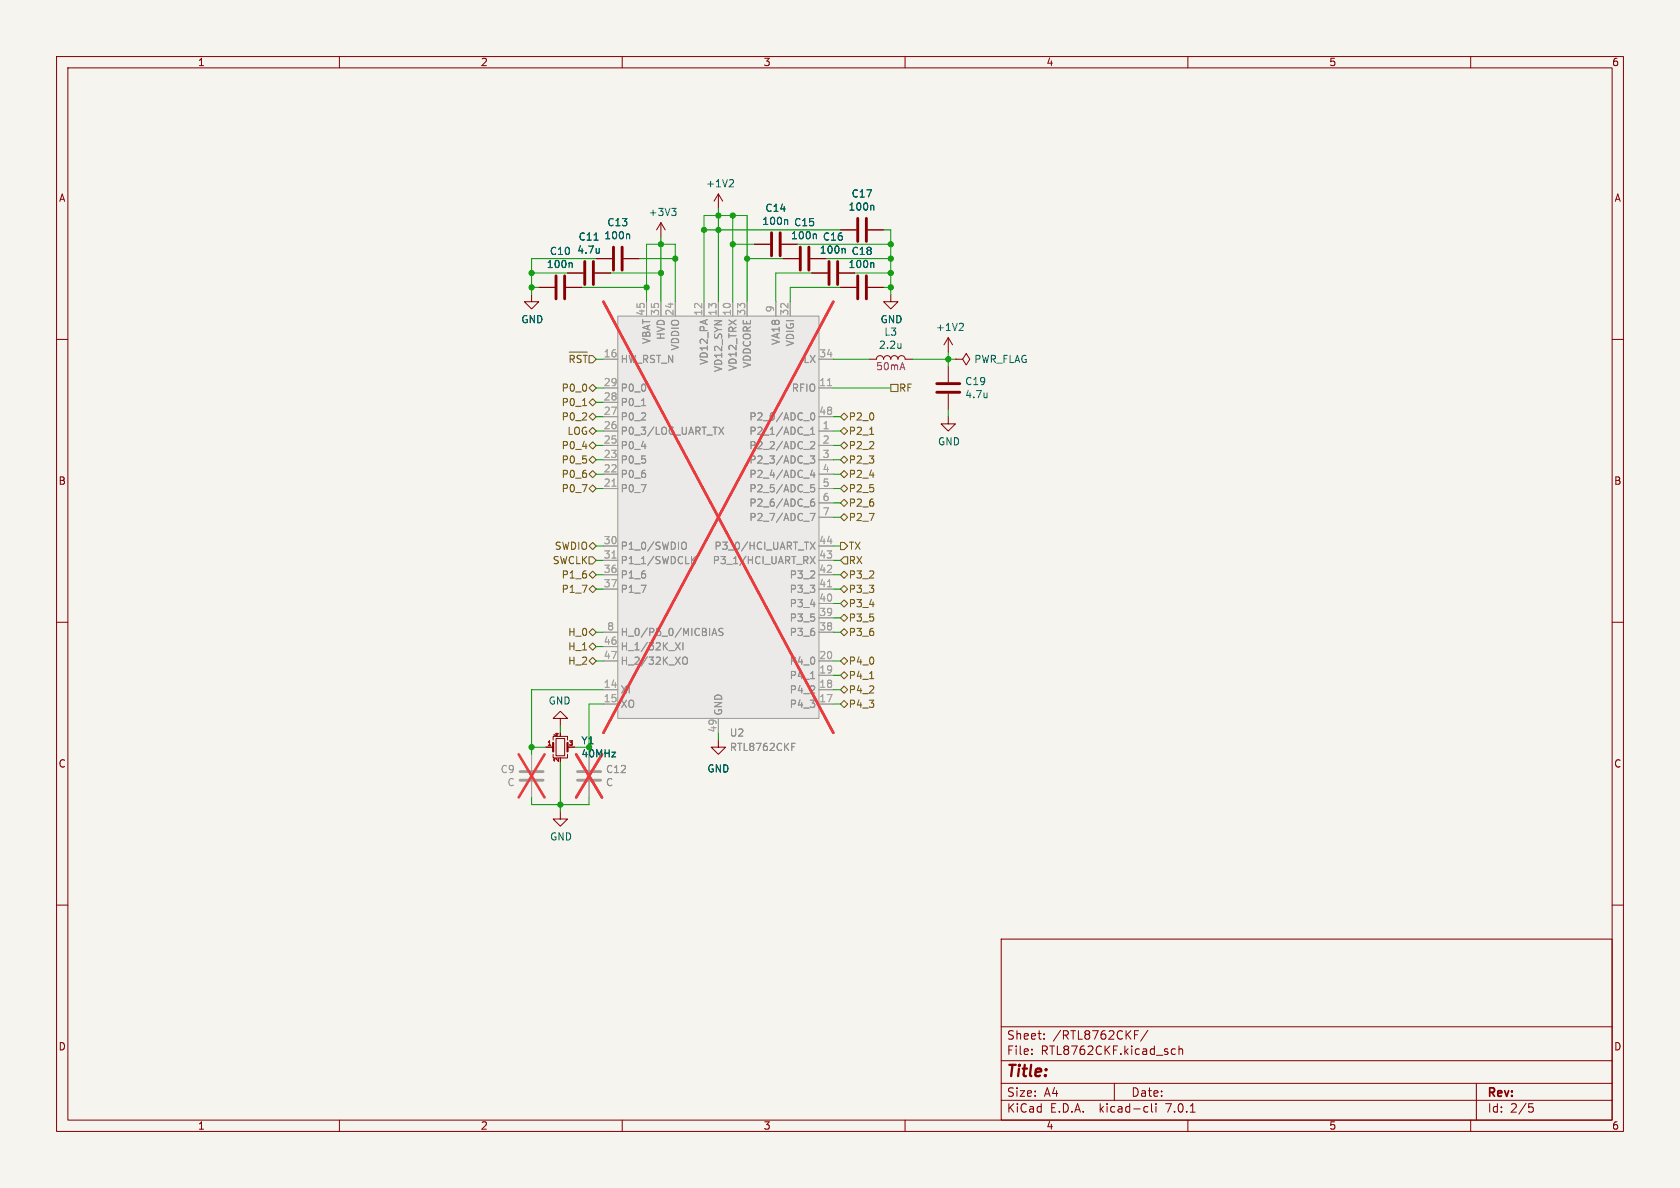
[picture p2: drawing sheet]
<svg xmlns="http://www.w3.org/2000/svg" width="297mm" height="210mm" viewBox="0 0 297 210" stroke-linecap="round" stroke-linejoin="round" font-family="sans-serif">
<path d="M0 0h297v210h-297z" fill="#f5f4ef" stroke="#f5f4ef" stroke-width=".18"/>
<g fill="none" stroke="#840000" stroke-width=".18">
<path d="M10 10h277v190h-277zM12 12h273v186h-273zM60 10v2M110 10v2M160 10v2M210 10v2M260 10v2M116.8 39.4l-.7 1.2M116.8 39.4v2.5M116.8 39.4l.8 1.2M127 34.3l-.8 1.3M127 34.3v2.5"/>
<path d="M127 34.3l.8 1.3M10 60h2M94 52.1v1.2h1.2l-1.2 1.3-1.3-1.3h1.3M95.2 50.8h2.8M100.1 50.8h2.8M100.3 48.3h2.8M105.2 48.3h2.7M105.4 45.7h2.8M110.2 45.7h2.8M133.3 43.2h2.8M138.2 43.2h2.8M138.4 45.7h2.8"/>
<path d="M143.3 45.7h2.7M143.5 48.3h2.8M148.3 48.3h2.8M148.6 40.6h2.8M148.6 50.8h2.8M153.4 40.6h2.8M153.4 50.8h2.8M157.5 52.1v1.2h1.2l-1.2 1.3-1.3-1.3h1.3M167.6 59.7v2.5M167.6 59.7l-.7 1.3M167.6 59.7l.8 1.3M285 60h2"/>
<path d="M153.7 63.5h1.2a.64 .64 0 0 1 .7-.6 .64 .64 0 0 1 .6 .6 .64 .64 0 0 1 .6-.6 .64 .64 0 0 1 .7 .6 .64 .64 0 0 1 .6-.6 .64 .64 0 0 1 .6 .6 .64 .64 0 0 1 .7-.6 .64 .64 0 0 1 .6 .6h1.3M167.6 73.7v1.2h1.3l-1.3 1.3-1.2-1.3h1.2M167.6 64.8v2.8M167.6 69.6v2.8M168.9 63.5h1.3l.6-1 .6 1-.6 1-.6-1M168.9 63.5h.1M10 110h2M285 110h2M96.5 132.1h1.3M97.8 133.4v.6h2.5v-.6M97.8 130.8v-.6h2.5v.6M98.3 130.6h1.5v3h-1.5z"/>
<path d="M99.1 127h1.2l-1.2-1.3-1.3 1.3h1.3v1.3M100.3 132.1h1.3M127 130.8v1.3h1.3l-1.3 1.3-1.3-1.3h1.3M10 160h2M99.1 143.5v1.3h1.2l-1.2 1.3-1.3-1.3h1.3M285 160h2M177 166h108v32h-108zM60 198v2M110 198v2M160 198v2M177 194.5h108M177 191.5h108"/>
<path d="M177 187.5h108M177 181.5h108M182.4 186.3v.1M182.4 185.5v.1M184.6 183.6v.1M184.6 182.8v.1M197 191.5v3M200.6 182.9h.5M200.6 182.2h.7M202.5 195.6l.4 .1M202.9 196.5l-.4 .1M202.9 182.1l-1.3 2"/>
<path d="M203.6 195.1v1.3l.2 .2M204.4 195.1v.1M204.4 195.6v1M207.2 186.3h.6M207.2 185.5h.6M208.4 185.5l.2-.1 .4 .1 .1 .9M208.4 184.9v1.5M210 198v2M210.4 196.6h.9M260 198v2M261 191.5v6.5M270.3 195.1h.7"/>
<path d="M270.4 195.7h.4l.3 .3-.2 .5-.5 .1"/>
</g>
<path d="M109.2 55.9h35.6v71.1h-35.6z" fill="#ebeae8" stroke="#ebeae8" stroke-width=".18"/>
<g fill="none" stroke="#9c9b98" stroke-width=".18">
<path d="M109.2 55.9h35.6v71.1h-35.6zM114.3 53.3v2.6M116.8 53.3v2.6M119.4 53.3v2.6M124.5 53.3v2.6M127 53.3v2.6M129.5 53.3v2.6M132.1 53.3v2.6M137.2 53.3v2.6M139.7 53.3v2.6M106.7 76.2h2.5M106.7 68.6h2.5"/>
<path d="M106.7 63.5h2.5M106.7 78.7h2.5M106.7 73.7h2.5M106.7 71.1h2.5M144.8 76.2h2.5M144.8 68.6h2.5M144.8 63.5h2.5M144.8 78.7h2.5M144.8 73.7h2.5M106.7 86.4h2.5M106.7 83.8h2.5M106.7 81.3h2.5"/>
<path d="M106.7 96.5h2.5M106.7 99.1h2.5M144.8 86.4h2.5M144.8 83.8h2.5M144.8 81.3h2.5M144.8 96.5h2.5M144.8 99.1h2.5M144.8 88.9h2.5M144.8 91.4h2.5M106.7 116.8h2.5M106.7 101.6h2.5M106.7 104.1h2.5"/>
<path d="M106.7 111.8h2.5M106.7 114.3h2.5M144.8 119.4h2.5M144.8 116.8h2.5M144.8 101.6h2.5M144.8 104.1h2.5M144.8 111.8h2.5M144.8 109.2h2.5M144.8 106.7h2.5M94 133.4v2.7M94 138.2v2.8M104.1 133.4v2.7"/>
<path d="M104.1 138.2v2.8M106.7 121.9h2.5M106.7 124.5h2.5M127 127v2.5M144.8 121.9h2.5M144.8 124.5h2.5"/>
</g>
<g fill="none" stroke="#939391" stroke-width=".18">
<path d="M113.4 71.7h.7M127.1 75.5l.8 1.3M127.9 75.5l-.8 1.3M142.1 76.9h1M143.3 76.8h.7M143.3 75.9l.4-.4v1.3M143.3 78.2l.5-.1 .2 .3-.8 .9h.8M143.4 73.1l.2-.1a.68 .68 0 0 1 .4 .6 .68 .68 0 0 1-.4 .6l-.2-.1-.1-.3zM120.8 95.8a.43 .43 0 0 1 .5 .5v.4a.43 .43 0 0 1-.5 .4M122.4 98.9l.6 .7M123 98.4l-.8 .7M143.2 80.6h.8l-.4 .5 .4 .1v.5l-.2 .2-.6-.2"/>
<path d="M143.2 98.4l.9 1.2M143.2 95.8l.9 1.3M143.2 90.8h.9l-.6 1.2M143.6 83.1l-.3 .9h.8M143.9 88.2l-.4 .1a.86 .86 0 0 0 0 1.2l.5-.1v-.5l-.2-.2-.4 .1-.1 .1M143.9 83.6v.8M144 85.7h-.6l-.1 .6 .2-.1h.4l.1 .2v.4l-.2 .1-.5-.1M144.1 98.4l-.9 1.2M144.1 95.8l-.9 1.3M119.4 113.6l.9 1.3M120.3 113.6l-.9 1.3M120.7 116.6a.42 .42 0 0 1 .4-.5 .42 .42 0 0 1 .4 .5v.4a.42 .42 0 0 1-.4 .4 .42 .42 0 0 1-.4-.4"/>
<path d="M120.7 113.6v1.3M125.9 112.3l.4-1.2 .4 1.2M126 112h.6M127.8 111.1h-.5l-.2 .1v.4l.6 .2 .1 .3-.2 .2h-.5M143.3 120h.7M140 132h.4M140 131.4h.6"/>
</g>
<path d="M146.3 68.2h.7M108.2 86h.7M108.2 98.7h.7M146.3 103.7h.7" fill="none" stroke="#a5a4a2" stroke-width=".18"/>
<path d="M106.7 53.3l40.6 76.2M147.3 53.3l-40.6 76.2M91.7 133.4l4.6 7.6M96.3 133.4l-4.6 7.6M101.9 133.4l4.5 7.6M106.4 133.4l-4.5 7.6" fill="none" stroke="#eb3a3d" stroke-width=".46"/>
<g fill="none" stroke="#840000" stroke-width=".51">
<path d="M151.6 38.6v4.1M153.2 38.6v4.1M98.3 48.8v4M99.8 48.8v4M103.4 46.2v4.1M104.9 46.2v4.1M108.5 43.7v4.1M110 43.7v4.1M136.4 41.1v4.1M137.9 41.1v4.1M141.5 43.7v4.1M143 43.7v4.1"/>
<path d="M146.6 46.2v4.1M148.1 46.2v4.1M151.6 48.8v4M153.2 48.8v4M165.6 69.3h4.1M165.6 67.8h4.1"/>
</g>
<path d="M118.7 36.8h.8l-.4 .5M119.3 37.3l.2 .3v.3l-.2 .2M129.4 31.8l.3 .2-.1 .3-.7 .7h.8M139.1 38.8l.1 .2v.7M154.3 36.3l.2 .2v.6M101 46.5l.1 .1v.7M111.1 41.4l.2 .2v.6M144.1 41.4l.2 .2v.6M149.2 43.9l.2 .2v.7M154.3 46.5l.2 .1v.7M170.1 57.2l.2 .2v.3l-.8 .7h.8" fill="none" stroke="#006464" stroke-width=".18"/>
<path d="M91.9 137.9h4.1M91.9 136.4h4.1M102.1 137.9h4.1M102.1 136.4h4.1" fill="none" stroke="#9c9b98" stroke-width=".51"/>
<path d="M97.8 131.3v1.5M100.3 131.3v1.5" fill="none" stroke="#840000" stroke-width=".38"/>
<g fill="none" stroke="#725600" stroke-width=".18">
<path d="M100.6 62.2h3.2M101.5 63.1l-.2-.3h-.5v1.3M102.7 62.9l-.4-.1-.3 .3M103 71.7h.7M103.1 62.8h.7M103.5 62.8v1.3M104.1 73.7l.7-.7 .6 .7-.6 .6zM104.1 78.7l.7-.6 .6 .6-.6 .7zM104.1 68.6l.7-.7 .6 .7-.6 .6zM104.1 76.2l.7-.6 .6 .6-.6 .6zM104.1 62.9h.7l.6 .6-.6 .6h-.7zM104.1 71.1l.7-.6 .6 .6-.6 .7z"/>
<path d="M148.6 73.7l.6-.7 .7 .7-.7 .6zM148.6 78.7l.6-.6 .7 .6-.7 .7zM148.6 76.2l.6-.6 .7 .6-.7 .6zM153.7 76.8h.8M157.5 67.9h1.2v1.3h-1.2zM104.1 86.4l.7-.7 .6 .7-.6 .6zM104.1 81.3l.7-.7 .6 .7-.6 .6zM104.1 83.8l.7-.6 .6 .6-.6 .7zM104.1 98.4h.7l.6 .7-.6 .6h-.7zM104.1 96.5l.7-.6 .6 .6-.6 .7zM148.6 95.9h.6l.7 .6-.7 .7h-.6zM148.6 83.8l.6-.6 .7 .6-.7 .7z"/>
<path d="M148.6 81.3l.6-.7 .7 .7-.7 .6zM148.6 91.4l.6-.6 .7 .6-.7 .7zM148.6 86.4l.6-.7 .7 .7-.7 .6zM149.2 88.3l.7 .6-.7 .6-.6-.6zM149.2 98.4h.7v1.3h-.7l-.6-.6zM104.1 104.1l.7-.6 .6 .6-.6 .7zM104.1 111.8l.7-.7 .6 .7-.6 .6zM104.1 114.3l.7-.6 .6 .6-.6 .6zM104.1 116.8l.7-.6 .6 .6-.6 .7zM104.8 101l.6 .6-.6 .6-.7-.6zM148.6 104.1l.6-.6 .7 .6-.7 .7zM148.6 119.4l.6-.7 .7 .7-.7 .6z"/>
<path d="M148.6 116.8l.6-.6 .7 .6-.7 .7zM148.6 111.8l.6-.7 .7 .7-.7 .6zM148.6 109.2l.6-.6 .7 .6-.7 .7zM148.6 101.6l.6-.6 .7 .6-.7 .6zM148.6 106.7l.6-.7 .7 .7-.7 .6zM153.7 120h.8M148.6 124.5l.6-.7 .7 .7-.7 .6zM149.2 121.3l.7 .6-.7 .7-.6-.7z"/>
</g>
<g fill="none" stroke="#009600" stroke-width=".18">
<path d="M127 36.8v16.5M129.5 38.1v15.2M94 50.8h1.2M94 48.3h6.3M102.9 50.8h11.4M105.4 45.7h-11.4v6.4M107.9 48.3h8.9M113 45.7h6.4M114.3 53.3v-10.1h5.1v10.1M116.8 41.9v11.4M124.5 53.3v-15.2h7.6v15.2M124.5 40.6h24.1"/>
<path d="M129.5 43.2h3.8M132.1 45.7h6.3M141 43.2h16.5M143.5 48.3h-6.3v5M146 45.7h11.5M148.6 50.8h-8.9v2.5M151.1 48.3h6.4M156.2 50.8h1.3M156.2 40.6h1.3v11.5M105.4 63.5h1.3M105.4 68.6h1.3M105.4 73.7h1.3"/>
<path d="M105.4 71.1h1.3M105.4 76.2h1.3M105.4 78.7h1.3M147.3 63.5h6.4M147.3 68.6h10.2M147.3 73.7h1.3M147.3 76.2h1.3M147.3 78.7h1.3M161.3 63.5h7.6M167.6 62.2v2.6M167.6 72.4v1.3M105.4 99.1h1.3"/>
<path d="M105.4 96.5h1.3M105.4 81.3h1.3M105.4 83.8h1.3M105.4 86.4h1.3M147.3 99.1h1.3M147.3 96.5h1.3M147.3 81.3h1.3M147.3 83.8h1.3M147.3 86.4h1.3M147.3 88.9h1.3M147.3 91.4h1.3M105.4 101.6h1.3"/>
<path d="M105.4 111.8h1.3M105.4 104.1h1.3M105.4 116.8h1.3M105.4 114.3h1.3M147.3 101.6h1.3M147.3 109.2h1.3M147.3 111.8h1.3M147.3 106.7h1.3M147.3 104.1h1.3M147.3 116.8h1.3M147.3 119.4h1.3M94 132.1h2.5"/>
<path d="M99.1 128.3v1.2M99.1 134.6v8.9M101.6 132.1h2.5M106.7 121.9h-12.7v11.5M106.7 124.5h-2.6v8.9M127 129.5v1.3M147.3 121.9h1.3M147.3 124.5h1.3M94 141v1.2h10.1v-1.2"/>
</g>
<g fill="#009600" stroke="#009600" stroke-width=".18">
<circle cx="132.1" cy="45.7" r=".46"/>
<circle cx="127" cy="38.1" r=".46"/>
<circle cx="119.4" cy="45.7" r=".46"/>
<circle cx="124.5" cy="40.6" r=".46"/>
<circle cx="127" cy="40.6" r=".46"/>
<circle cx="116.8" cy="43.2" r=".46"/>
<circle cx="129.5" cy="43.2" r=".46"/>
<circle cx="129.5" cy="38.1" r=".46"/>
<circle cx="116.8" cy="48.3" r=".46"/>
<circle cx="114.3" cy="50.8" r=".46"/>
<circle cx="94" cy="48.3" r=".46"/>
<circle cx="94" cy="50.8" r=".46"/>
<circle cx="104.1" cy="132.1" r=".46"/>
<circle cx="94" cy="132.1" r=".46"/>
<circle cx="99.1" cy="142.2" r=".46"/>
<circle cx="157.5" cy="50.8" r=".46"/>
<circle cx="157.5" cy="48.3" r=".46"/>
<circle cx="157.5" cy="45.7" r=".46"/>
<circle cx="167.6" cy="63.5" r=".46"/>
<circle cx="157.5" cy="43.2" r=".46"/>
</g>
<text font-size="2.8" fill="#840000" x="178" y="190.8">Title:</text>
<g font-size="2.1" fill="#840000">
<text x="178" y="183.9">Sheet:</text>
<text x="186.2" y="183.9">/RTL8762CKF/</text>
<text x="178" y="186.6">File:</text>
<text x="184" y="186.6">RTL8762CKF.kicad_sch</text>
<text x="178" y="196.8">KiCad</text>
<text x="178" y="194">Size:</text>
<text x="184.6" y="194">A4</text>
<text x="185.7" y="196.8">E.D.A.</text>
<text x="194.4" y="196.8">kicad-cli</text>
<text x="200" y="194">Date:</text>
<text x="206.2" y="196.8">7.0.1</text>
<text x="263" y="194.2">Rev:</text>
<text x="263" y="196.8">Id:</text>
<text x="267" y="196.8">2/5</text>
</g>
<g font-size="1.8" fill="#840000">
<text x="35" y="11.8">1</text>
<text x="85" y="11.8">2</text>
<text x="135" y="11.8">3</text>
<text x="185" y="11.8">4</text>
<text x="235" y="11.8">5</text>
<text x="285" y="11.8">6</text>
<text x="10.4" y="35.8">A</text>
<text x="285.4" y="35.8">A</text>
<text x="10.3" y="85.8">B</text>
<text x="285.3" y="85.8">B</text>
<text x="10.3" y="135.8">C</text>
<text x="285.3" y="135.8">C</text>
<text x="10.3" y="185.8">D</text>
<text x="285.3" y="185.8">D</text>
<text x="35" y="199.8">1</text>
<text x="85" y="199.8">2</text>
<text x="135" y="199.8">3</text>
<text x="185" y="199.8">4</text>
<text x="235" y="199.8">5</text>
<text x="285" y="199.8">6</text>
</g>
<g font-size="1.8" fill="#006464">
<text x="124.8" y="33.3">+1V2</text>
<text x="150.5" y="35.1">C17</text>
<text x="107.3" y="40.1">C13</text>
<text x="114.6" y="38.3">+3V3</text>
<text x="134.7" y="39.9">100n</text>
<text x="135.3" y="37.6">C14</text>
<text x="140.3" y="40.1">C15</text>
<text x="149.9" y="37.4">100n</text>
<text x="96.6" y="47.5">100n</text>
<text x="97.2" y="45.2">C10</text>
<text x="102" y="45">4.7u</text>
<text x="102.2" y="42.7">C11</text>
<text x="106.8" y="42.5">100n</text>
<text x="139.8" y="42.5">100n</text>
<text x="144.9" y="45">100n</text>
<text x="145.4" y="42.7">C16</text>
<text x="149.9" y="47.5">100n</text>
<text x="150.5" y="45.2">C18</text>
<text x="92.1" y="57.3">GND</text>
<text x="155.6" y="57.3">GND</text>
<text x="156.3" y="59.5">L3</text>
<text x="165.4" y="58.7">+1V2</text>
<text x="155.3" y="61.8">2.2u</text>
<text x="172.2" y="64.3">PWR_FLAG</text>
<text x="170.6" y="68.2">C19</text>
<text x="170.6" y="70.5">4.7u</text>
<text x="165.8" y="78.9">GND</text>
<text x="96.9" y="124.7">GND</text>
<text x="102.7" y="131.7">Y1</text>
<text x="102.7" y="134">40MHz</text>
<text x="125" y="136.7">GND</text>
<text x="97.2" y="148.7">GND</text>
</g>
<g font-size="1.8" fill="#a5a4a2">
<text x="114" y="55.9" transform="rotate(-90 114 55.9)">45</text>
<text x="116.6" y="55.9" transform="rotate(-90 116.6 55.9)">35</text>
<text x="119.1" y="55.9" transform="rotate(-90 119.1 55.9)">24</text>
<text x="124.2" y="55.9" transform="rotate(-90 124.2 55.9)">12</text>
<text x="126.7" y="55.9" transform="rotate(-90 126.7 55.9)">13</text>
<text x="129.3" y="55.9" transform="rotate(-90 129.3 55.9)">10</text>
<text x="131.8" y="55.9" transform="rotate(-90 131.8 55.9)">33</text>
<text x="136.9" y="55.3" transform="rotate(-90 136.9 55.3)">9</text>
<text x="139.4" y="55.9" transform="rotate(-90 139.4 55.9)">32</text>
<text x="106.7" y="63.2">16</text>
<text x="144.8" y="63.2">34</text>
<text x="106.7" y="70.9">28</text>
<text x="106.7" y="68.3">29</text>
<text x="144.8" y="68.3">11</text>
<text x="106.7" y="75.9">26</text>
<text x="106.7" y="73.4">27</text>
<text x="144.8" y="73.4">48</text>
<text x="145.4" y="75.9">1</text>
<text x="106.7" y="83.6">22</text>
<text x="106.7" y="81">23</text>
<text x="106.7" y="78.5">25</text>
<text x="145.4" y="78.5">2</text>
<text x="145.4" y="81">3</text>
<text x="145.4" y="83.6">4</text>
<text x="106.7" y="86.1">21</text>
<text x="145.4" y="86.1">5</text>
<text x="145.4" y="88.6">6</text>
<text x="145.4" y="91.2">7</text>
<text x="106.7" y="96.3">30</text>
<text x="106.7" y="98.8">31</text>
<text x="106.7" y="101.3">36</text>
<text x="144.8" y="101.3">42</text>
<text x="144.8" y="98.8">43</text>
<text x="144.8" y="96.3">44</text>
<text x="106.7" y="103.9">37</text>
<text x="144.8" y="106.4">40</text>
<text x="144.8" y="103.9">41</text>
<text x="107.3" y="111.5">8</text>
<text x="144.8" y="111.5">38</text>
<text x="144.8" y="109">39</text>
<text x="106.7" y="114">46</text>
<text x="106.7" y="116.6">47</text>
<text x="144.8" y="119.1">19</text>
<text x="144.8" y="116.6">20</text>
<text x="106.7" y="121.7">14</text>
<text x="106.7" y="124.2">15</text>
<text x="144.8" y="124.2">17</text>
<text x="144.8" y="121.7">18</text>
<text x="126.7" y="129.5" transform="rotate(-90 126.7 129.5)">49</text>
</g>
<g font-size="1.8" fill="#725600">
<text x="100.4" y="64.9">~{RST}</text>
<text x="99.2" y="69.4">P0_0</text>
<text x="99.2" y="71.9">P0_1</text>
<text x="158.9" y="69.4">RF</text>
<text x="99.2" y="74.5">P0_2</text>
<text x="100.2" y="77">LOG</text>
<text x="150.1" y="74.5">P2_0</text>
<text x="150.1" y="77">P2_1</text>
<text x="99.2" y="82.1">P0_5</text>
<text x="99.2" y="79.6">P0_4</text>
<text x="150.1" y="79.6">P2_2</text>
<text x="150.1" y="82.1">P2_3</text>
<text x="99.2" y="87.2">P0_7</text>
<text x="99.2" y="84.6">P0_6</text>
<text x="150.1" y="84.6">P2_4</text>
<text x="150.1" y="89.7">P2_6</text>
<text x="150.1" y="87.2">P2_5</text>
<text x="150.1" y="92.3">P2_7</text>
<text x="97.6" y="99.9">SWCLK</text>
<text x="98" y="97.3">SWDIO</text>
<text x="150.1" y="97.3">TX</text>
<text x="150.1" y="99.9">RX</text>
<text x="99.2" y="102.4">P1_6</text>
<text x="99.2" y="105">P1_7</text>
<text x="150.1" y="105">P3_3</text>
<text x="150.1" y="102.4">P3_2</text>
<text x="150.1" y="107.5">P3_4</text>
<text x="100.3" y="112.6">H_0</text>
<text x="150.1" y="112.6">P3_6</text>
<text x="150.1" y="110">P3_5</text>
<text x="100.3" y="115.1">H_1</text>
<text x="100.3" y="117.7">H_2</text>
<text x="150.1" y="117.7">P4_0</text>
<text x="150.1" y="120.2">P4_1</text>
<text x="150.1" y="125.3">P4_3</text>
<text x="150.1" y="122.7">P4_2</text>
</g>
<g font-size="1.8" fill="#939391">
<text x="109.7" y="64.3">HW_RST_N</text>
<text x="115.1" y="60.9" transform="rotate(-90 115.1 60.9)">VBAT</text>
<text x="117.7" y="60.2" transform="rotate(-90 117.7 60.2)">HVD</text>
<text x="120.2" y="62.1" transform="rotate(-90 120.2 62.1)">VDDIO</text>
<text x="125.3" y="64.6" transform="rotate(-90 125.3 64.6)">VD12_PA</text>
<text x="127.8" y="65.9" transform="rotate(-90 127.8 65.9)">VD12_SYN</text>
<text x="130.4" y="65.7" transform="rotate(-90 130.4 65.7)">VD12_TRX</text>
<text x="132.9" y="65.2" transform="rotate(-90 132.9 65.2)">VDDCORE</text>
<text x="138" y="61.1" transform="rotate(-90 138 61.1)">VA18</text>
<text x="140.5" y="61.4" transform="rotate(-90 140.5 61.4)">VDIGI</text>
<text x="141.9" y="64.3">LX</text>
<text x="109.7" y="71.9">P0_1</text>
<text x="109.7" y="69.4">P0_0</text>
<text x="139.9" y="69.4">RFIO</text>
<text x="109.7" y="77">P0_3/LOG_UART_TX</text>
<text x="109.7" y="74.5">P0_2</text>
<text x="132.4" y="77">P2_1/ADC_1</text>
<text x="132.4" y="74.5">P2_0/ADC_0</text>
<text x="109.7" y="82.1">P0_5</text>
<text x="109.7" y="79.6">P0_4</text>
<text x="132.4" y="79.6">P2_2/ADC_2</text>
<text x="132.4" y="82.1">P2_3/ADC_3</text>
<text x="109.7" y="87.2">P0_7</text>
<text x="109.7" y="84.6">P0_6</text>
<text x="132.4" y="84.6">P2_4/ADC_4</text>
<text x="132.4" y="87.2">P2_5/ADC_5</text>
<text x="132.4" y="89.7">P2_6/ADC_6</text>
<text x="132.4" y="92.3">P2_7/ADC_7</text>
<text x="109.7" y="97.3">P1_0/SWDIO</text>
<text x="109.7" y="99.9">P1_1/SWDCLK</text>
<text x="125.9" y="99.9">P3_1/HCI_UART_RX</text>
<text x="126.2" y="97.3">P3_0/HCI_UART_TX</text>
<text x="109.7" y="102.4">P1_6</text>
<text x="109.7" y="105">P1_7</text>
<text x="139.5" y="107.5">P3_4</text>
<text x="139.5" y="105">P3_3</text>
<text x="139.5" y="102.4">P3_2</text>
<text x="109.7" y="112.6">H_0/P5_0/MICBIAS</text>
<text x="139.5" y="112.6">P3_6</text>
<text x="139.5" y="110">P3_5</text>
<text x="109.7" y="115.1">H_1/32K_XI</text>
<text x="109.7" y="117.7">H_2/32K_XO</text>
<text x="139.5" y="117.7">P4_0</text>
<text x="109.7" y="122.7">XI</text>
<text x="109.7" y="125.3">XO</text>
<text x="139.5" y="125.3">P4_3</text>
<text x="139.5" y="122.7">P4_2</text>
<text x="139.5" y="120.2">P4_1</text>
<text x="127.8" y="126.5" transform="rotate(-90 127.8 126.5)">GND</text>
<text x="129" y="130.4">U2</text>
<text x="88.4" y="136.8">C9</text>
<text x="107.1" y="136.8">C12</text>
<text x="129" y="132.9">RTL8762CKF</text>
<text x="89.7" y="139.1">C</text>
<text x="107.1" y="139.1">C</text>
</g>
<text font-size="1.8" fill="#840084" x="154.8" y="65.6">50mA</text>
<g font-size="1.1" fill="#a90000">
<text x="96.7" y="131.8">1</text>
<text x="98.8" y="130.3" transform="rotate(-90 98.8 130.3)">4</text>
<text x="100.5" y="131.8">3</text>
<text x="98.8" y="134.8" transform="rotate(-90 98.8 134.8)">2</text>
</g>
</svg>
